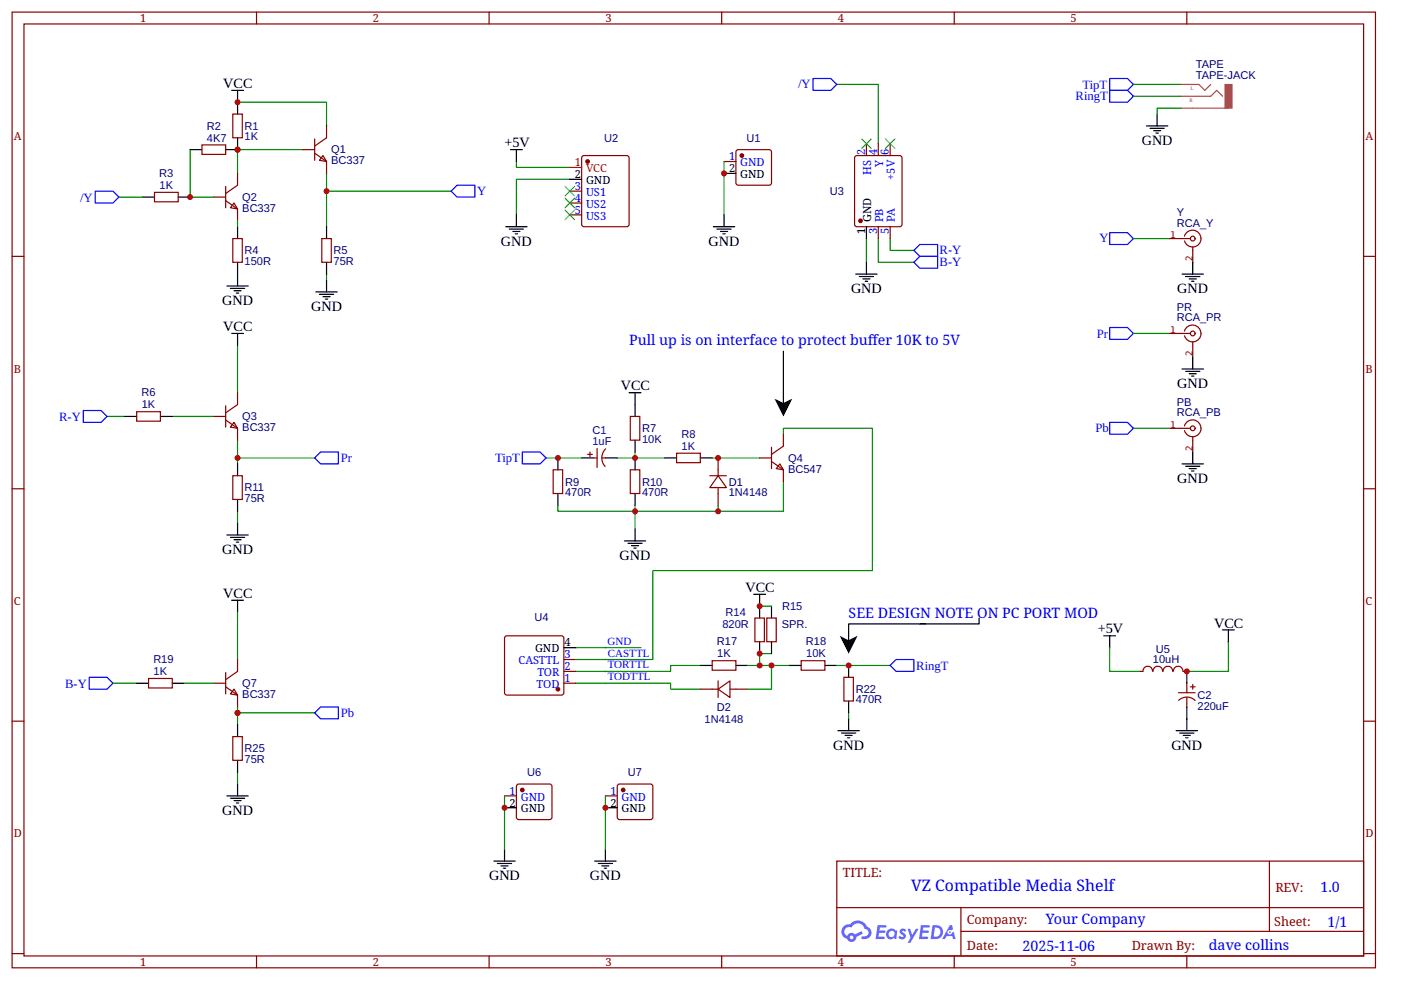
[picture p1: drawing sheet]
<svg xmlns="http://www.w3.org/2000/svg" width="297mm" height="210mm" viewBox="0 0 297 210" stroke-linecap="round" stroke-linejoin="round" font-family="sans-serif">
<g fill="none" stroke="#800" stroke-width=".25">
<path d="M2.6 2.6h289v202.7h-289zM5.1 5.1h284v197.7h-284zM54.4 2.6v2.5M103.7 2.6v2.5M153 2.6v2.5M202.3 2.6v2.5M251.6 2.6v2.5M2.6 54.4h2.5M289.1 54.4h2.5M2.6 103.7h2.5M289.1 103.7h2.5M2.6 153h2.5"/>
<path d="M289.1 153h2.5M177.4 182.7h111.7v20.1h-111.7zM177.4 192.6h111.6M203.7 197.6h85.3M203.7 192.6v10M269.1 182.7v14.9M2.6 202.3h2.5M54.4 202.8v2.5M103.7 202.8v2.5M153 202.8v2.5M202.3 202.8v2.5M251.6 202.8v2.5"/>
<path d="M289.1 202.3h2.5"/>
</g>
<g fill="#58f">
<path d="M190.9 197.2l.5-.2 .4 .1 .3 .3-.2 .4a.33 .33 0 0 0-.3-.3 .33 .33 0 0 0-.3 .1v.1a.85 .85 0 0 1 .7 .6 .85 .85 0 0 1-.3 .9l-.6 .1-.6-.4 .3-.4 .5 .3 .2-.1v-.2a.87 .87 0 0 1-.6-1.3z"/>
<path d="M192.4 197.1h.6l.4 1.3 .8-1.3h.6l-1.8 2.9h-.6l.7-1.1z"/>
<path d="M186.1 196.3h1.6l.2 .1-.1 .4h-1.2l-.1 .6h1l.3 .3-.3 .2h-1.1l-.1 .8 1.2 .1 .1 .2-.1 .2h-1.9z"/>
<path d="M195.2 196.3h1.7l.2 .1-.1 .4h-1.2l-.1 .6h1l.3 .3-.3 .2h-1.1l-.1 .8 1.2 .1 .1 .2-.1 .2h-1.9z"/>
<path d="M201.4 196.3h.5l.2 .9-.4 .2a.49 .49 0 0 0-.8 .2 .49 .49 0 0 0 .4 .7 .49 .49 0 0 0 .6-.5l.3-.1 .4 1.5h-.5l-.2-.6h-1.2l-.4 .6h-.6z"/>
<path d="M197.7 196.3l-.4 2.9h.9a1.5 1.5 0 0 0 1.8-1.5 1.5 1.5 0 0 0-1.8-1.4zM198.2 196.8a1.01 1.01 0 0 1 1.2 1.1 1.01 1.01 0 0 1-1.4 .8z"/>
<path d="M188.3 197.3a1.1 1.1 0 0 0-.3 1.6 1.1 1.1 0 0 0 1.6 .2l.4 .1 .2-1.6-.4-.2a1.01 1.01 0 0 0-1.5-.1zM188.3 198.1a.7 .7 0 0 1 1.4 0 .7 .7 0 0 1-1.4 0z"/>
<path d="M178.9 196.5a1.57 1.57 0 0 0 .7 2.7 1.01 1.01 0 0 0 1.2 .6 1.01 1.01 0 0 0 .8-1l1.4-.7-.3-.5-1.4 .6a1.02 1.02 0 0 0-1.7 .4 .99 .99 0 0 1-.5-1.4 .99 .99 0 0 1 1.4-.4 1.48 1.48 0 0 1 1.6-.9 1.48 1.48 0 0 1 1.3 1.2 .81 .81 0 0 1 .7 1.1 .81 .81 0 0 1-1.2 .4l-.3 .2v.3a1.39 1.39 0 0 0 2-.6 1.39 1.39 0 0 0-.8-1.9 2.17 2.17 0 0 0-3.7-.5l-.7 .1zM180.2 198.9a.38 .38 0 0 1 .7 0 .38 .38 0 0 1-.7 0z"/>
<circle cx="201.4" cy="197.8" r=".19"/>
</g>
<g fill="none" stroke="#080" stroke-width=".25">
<path d="M177.4 17.9h8.8v12.6M240.3 17.9h10.1M40.3 31.7v10.1h5M50.4 21.7h18.8v5M64.2 31.7h-13.8v5.1M69.2 36.8v11.3M109.5 34.3v1.2h11.3M120.8 38h-11.3v7.6M153.5 34.3v11.3M240.3 20.4h10.1M250.4 22.9h-5.1v1.3M25.2 41.8h5"/>
<path d="M50.4 46.8v1.3M69.2 40.6h26.4M69.2 58.2v1.2M183.7 50.6v5.1M186.2 50.6v5.1h7.6M188.7 50.6v2.5h5.1M240.3 50.6h7.6M50.4 73.3v10M240.3 70.7h7.6M22.7 88.4h3.8M36.5 88.4h8.8M50.4 93.4v5"/>
<path d="M50.4 97.2h16.3M115.8 97.2h7.5M134.6 95.9v1.3h-3.7M134.6 97.2h6.3M151 97.2h10.1M166.1 92.1v-1.2h18.9v30.2h-46.6v18.8h-16.3M240.3 90.9h7.6M50.4 108.5v2.5M118.3 107.2v1.3h16.3v-1.3M152.3 107.2v1.3h-17.7v3.8M166.1 102.2v6.3h-13.8M50.4 129.9v10"/>
<path d="M122.1 137.4h13.8M161.1 128.6h2.5M163.6 138.7h-2.5v2.5h-2.6M235.3 137.4v5h6.3M260.4 136.2v6.2h-8.8M23.9 145h5.1M39 145h6.3M50.4 150v3.8M50.4 151.3h16.3M122.1 145h20.1v1.2h6.3M148.5 141.2h-6.3v1.2h-20.1M161.1 141.2h6.2"/>
<path d="M163.6 141.2v5h-5.1M177.4 141.2h11.3M179.9 151.3v1.2M50.4 163.8v2.5M107 168.9v11.3M128.4 168.9v11.3"/>
</g>
<g fill="none" stroke="#00f" stroke-width=".25">
<path d="M172.4 16.7h3.8l1.2 1.2-1.2 1.3h-3.8zM235.3 19.2h3.7l1.3 1.2-1.3 1.3h-3.7zM235.3 16.7h3.7l1.3 1.2-1.3 1.3h-3.7zM20.2 40.6h3.7l1.3 1.2-1.3 1.3h-3.7zM95.6 40.6l1.3-1.3h3.8v2.5h-3.8zM195 51.9h3.8v2.5h-3.8l-1.2-1.3zM195 54.4h3.8v2.5h-3.8l-1.2-1.2zM235.3 49.4h3.7l1.3 1.2-1.3 1.3h-3.7zM235.3 69.5h3.7l1.3 1.2-1.3 1.3h-3.7zM17.7 87.1h3.7l1.3 1.3-1.3 1.2h-3.7zM66.7 97.2l1.3-1.3h3.7v2.5h-3.7zM110.7 95.9h3.8l1.3 1.3-1.3 1.2h-3.8z"/>
<path d="M235.3 89.6h3.7l1.3 1.3-1.3 1.2h-3.7zM18.9 143.7h3.8l1.2 1.3-1.2 1.2h-3.8zM66.7 151.3l1.3-1.3h3.7v2.5h-3.7zM188.7 141.2l1.3-1.3h3.8v2.5h-3.8z"/>
</g>
<g fill="none" stroke="#000" stroke-width=".25">
<path d="M49.1 19.2h2.5M50.4 19.2v5M40.3 31.7h2.5M50.4 29.2v2.5h-2.6M108.2 31.7h2.5M109.5 31.7v2.6M120.8 38h2.5M153.5 36.8h2.5M243.1 26.7h4.5M243.8 27.2h3M244.6 27.7h1.5M245.1 28.2h.5"/>
<path d="M245.3 24.2v2.5M30.2 41.8h2.6M37.8 41.8h2.5M50.4 48.1v2.5M50.4 55.7v5M69.2 48.1v2.5M69.2 55.7v2.5M69.2 59.4v2.5M107.2 48.1h4.5M108 48.6h3M108.7 49.1h1.5M109.2 49.6h.5"/>
<path d="M109.5 45.6v2.5M151.2 48.1h4.6M152 48.6h3M152.8 49.1h1.5M153.3 49.6h.5M153.5 45.6v2.5M181.4 58.2h4.6M182.2 58.7h3M182.9 59.2h1.6M183.4 59.7h.6M183.7 48.1v2.5M183.7 55.7v2.5"/>
<path d="M250.6 58.2h4.5M251.4 58.7h3M252.1 59.2h1.5M252.6 59.7h.5M252.9 55.7v2.5M48.1 60.7h4.5M48.9 61.2h3M49.1 70.7h2.5M49.6 61.7h1.5M50.1 62.2h.5M50.4 70.7v2.6M67 61.9h4.5"/>
<path d="M67.7 62.4h3M68.5 62.9h1.5M69 63.4h.5M166.1 74.5v11.3M250.6 78.3h4.5M251.4 78.8h3M252.1 79.3h1.5M252.6 79.8h.5M252.9 75.8v2.5M26.5 88.4h2.5M34 88.4h2.5M50.4 98.4v2.5"/>
<path d="M118.3 97.2v2.5M123.3 97.2h2.5M128.4 97.2h2.5M133.4 83.3h2.5M134.6 83.3v5.1M134.6 93.4v2.5M134.6 97.2v2.5M140.9 97.2h2.5M148.5 97.2h2.5M250.6 98.4h4.5M251.4 98.9h3M252.1 99.4h1.5"/>
<path d="M252.6 99.9h.5M252.9 95.9v2.5M48.1 113.5h4.5M48.9 114h3M49.6 114.5h1.5M50.1 115h.5M50.4 106v2.5M50.4 111v2.5M118.3 104.7v2.5M132.4 114.8h4.5M133.1 115.3h3.1M133.9 115.8h1.5"/>
<path d="M134.4 116.3h.5M134.6 104.7v2.5M134.6 112.3v2.5M49.1 127.3h2.5M50.4 127.3v2.6M119.5 137.4h2.6M159.8 126.1h2.5M161.1 126.1v5M161.1 136.2v2.5M163.6 128.6v2.5M163.6 136.2v2.5M234 134.9h2.5"/>
<path d="M235.3 134.9v2.5M259.2 133.6h2.5M260.4 133.6v2.6M29 145h2.5M36.5 145h2.5M50.4 153.8v2.5M148.5 141.2h2.5M156 141.2h2.5M167.3 141.2h2.6M174.9 141.2h2.5M177.7 155h4.5M178.4 155.5h3"/>
<path d="M179.2 156h1.5M179.7 156.5h.5M179.9 141.2v2.5M179.9 148.7v2.6M179.9 152.5v2.5M249.4 155h4.5M250.1 155.5h3M250.9 156h1.5M251.4 156.5h.5M251.6 142.4v2.6M251.6 150v5M48.1 168.9h4.5"/>
<path d="M48.9 169.4h3M49.6 169.9h1.5M50.1 170.4h.5M50.4 161.3v2.5M50.4 166.3v2.6M107 171.4h2.5M128.4 171.4h2.5M104.7 182.7h4.5M105.5 183.2h3M106.2 183.7h1.5M106.7 184.2h.5M107 180.2v2.5"/>
<path d="M126.1 182.7h4.5M126.8 183.2h3.1M127.6 183.7h1.5M128.1 184.2h.5M128.4 180.2v2.5"/>
</g>
<g fill="none" stroke="#800" stroke-width=".25">
<path d="M42.8 30.7h5v2.1h-5zM47.8 39.5v4.6M49.4 24.2h2v5h-2zM50.4 36.8v2.5l-2.6 1.8M64.2 31.7h2.5M66.7 32.5l2.5 1.8v2.5M66.7 29.5v4.5M68.5 33l.7 1.3-1.5-.3zM69.2 26.7v2.5l-2.5 1.8M123.6 33.1l9.3-.1 .4 .3 .1 14.3-.3 .4-9.3 .1-.4-.2-.1-14.4zM153.5 34.3h2.5M156.3 31.8l6.8-.1 .4 .3 .1 6.8-.3 .4-6.8 .1-.4-.3-.1-6.7z"/>
<path d="M181.4 33.1l9.3-.1 .5 .3v14.3l-.2 .4-9.3 .1-.4-.2-.1-14.4zM183.7 30.5v2.5M186.2 30.5v2.5M188.7 30.5v2.5M32.8 40.8h5v2h-5zM45.3 41.8h2.5M47.8 42.6l2.6 1.7v2.5M49.4 50.6h2v5.1h-2zM49.6 43.1l.8 1.2-1.5-.2zM68.2 50.6h2v5.1h-2zM120.8 40.6h2.5M120.8 43.1h2.5"/>
<path d="M120.8 45.6h2.5M186.2 48.1v2.5M188.7 48.1v2.5M29 87.3h5v2.1h-5zM45.3 88.4h2.5M47.8 89.1l2.6 1.8v2.5M47.8 86.1v4.5M49.6 89.6l.8 1.3-1.5-.3zM50.4 83.3v2.5l-2.6 1.8M117.3 99.7h2v5h-2zM124.6 96.4h1M125.1 95.9v1"/>
<path d="M125.8 97.2h.8M126.6 95.1v4.1M127.6 97.2h.8M128.4 95.2a2.71 2.71 0 0 0-.1 3.8M133.6 99.7h2v5h-2zM133.6 88.4h2v5h-2zM143.4 96.2h5.1v2h-5.1zM152.3 97.2v3.7M161.1 97.2h2.5M163.6 97.9l2.5 1.8v2.5M163.6 94.9v4.5M165.3 98.4l.8 1.3-1.5-.3z"/>
<path d="M166.1 92.1v2.5l-2.5 1.8M49.4 100.9h2v5.1h-2zM150.5 100.9h3.5M152.3 100.9l1.7 2.6h-3.5zM152.3 103.5v3.7M50.4 139.9v2.5l-2.6 1.8M107 135.1l.5-.2 11.8 .1 .2 .4v11.8l-.5 .3-11.8-.1-.2-.4zM119.5 139.9h2.6M160.1 131.1h2v5.1h-2zM162.6 131.1h2v5.1h-2zM31.5 144h5v2h-5zM45.3 145h2.5"/>
<path d="M47.8 145.7l2.6 1.8v2.5M47.8 142.7v4.5M49.4 156.3h2v5h-2zM49.6 146.2l.8 1.3-1.5-.3zM119.5 145h2.6M119.5 142.4h2.6M148.5 146.2h3.8M151 140.2h5v2h-5zM152.3 146.2l2.5-1.7v3.5zM152.3 144.5v3.5M154.8 146.2h3.7M169.9 140.2h5v2h-5z"/>
<path d="M178.9 143.7h2v5h-2zM244.4 142.4a1 1 0 0 0-1.1-1 1 1 0 0 0-1 1h-.7M244.5 142.4a1 1 0 0 1 1-1 1 1 0 0 1 1 1M246.6 142.4a1 1 0 0 1 1-1 1 1 0 0 1 1 1M248.8 142.4a1 1 0 0 1 1-1 1 1 0 0 1 1 1M249.9 147h3.5M249.9 148.6a2.52 2.52 0 0 1 3.5 0M250.9 142.4h.7M251.6 145v2M251.6 148v2M252.4 145.7h1M252.9 145.2v1"/>
<path d="M107 168.9h2.5M109.7 166.4l6.8-.1 .5 .3v6.8l-.2 .4-6.8 .1-.4-.3-.1-6.8zM128.4 168.9h2.5M131.1 166.4l6.8-.1 .4 .3 .1 6.8-.2 .4-6.8 .1-.5-.3v-6.8z"/>
</g>
<g fill="#800" stroke="#800" stroke-width=".25">
<circle cx="182.4" cy="46.8" r=".38"/>
<circle cx="157.3" cy="33" r=".38"/>
<circle cx="124.6" cy="34.3" r=".38"/>
<circle cx="118.3" cy="146.2" r=".38"/>
<circle cx="110.7" cy="167.6" r=".38"/>
<circle cx="132.1" cy="167.6" r=".38"/>
</g>
<g fill="#000" stroke="#3c3" stroke-width=".25">
<path d="M119.8 39.5l2 2.1zM119.8 41.6l2-2.1z"/>
<path d="M182.7 29.5l2 2zM184.7 29.5l-2 2z"/>
<path d="M187.7 29.5l2 2zM189.7 29.5l-2 2z"/>
<path d="M119.8 42.1l2 2zM121.8 42.1l-2 2z"/>
<path d="M119.8 44.6l2 2zM121.8 44.6l-2 2z"/>
</g>
<path d="M120.8 35.5h2.5" fill="none" stroke="#f00" stroke-width=".25"/>
<g fill="#000">
<path d="M164.2 84.6l1.9 .9 1.9-.9-1.9 3.8zM178 134.9l1.9 .9 1.9-.9-1.9 3.8z"/>
<path d="M128.4 139.7v.5zM128.1 139.9h.5z"/>
<path d="M128.4 137.2v.5zM128.1 137.4h.5z"/>
<path d="M128.4 144.7v.5zM128.1 145h.5z"/>
<path d="M128.4 142.2v.5zM128.1 142.4h.5z"/>
</g>
<g fill="none" stroke="#840000" stroke-width=".25">
<path d="M247.9 50.6h4.5M251.1 50.1a1.78 1.78 0 0 1 2.7-1 1.78 1.78 0 0 1 .1 2.9 1.78 1.78 0 0 1-2.8-.9M252.9 52.4v3.3M247.9 70.7h4.5M251.1 70.2a1.78 1.78 0 0 1 2.7-1 1.78 1.78 0 0 1 .1 2.9 1.78 1.78 0 0 1-2.8-.9M252.9 72.5v3.3M247.9 90.9h4.5M251.1 90.4a1.78 1.78 0 0 1 2.7-1 1.78 1.78 0 0 1 .1 2.9 1.78 1.78 0 0 1-2.8-.9M252.9 92.6v3.3M253.4 90.9a.5 .5 0 0 0-.7-.5 .5 .5 0 0 0-.2 .8 .5 .5 0 0 0 .8-.1l.1-.2"/>
<circle cx="252.9" cy="50.6" r=".5"/>
<circle cx="252.9" cy="70.7" r=".5"/>
</g>
<path d="M250.4 17.9h2.4M252.9 17.9h1.3l1.2 1.3 1.3-1.3M250.4 20.4h2.4M250.4 22.9h2.4M252.9 20.4h3.8l1.3-1.2 1.2 1.2M252.9 22.9h7.6" fill="none" stroke="#a54b4b" stroke-width=".25"/>
<path d="M259.7 17.9h1.5v5h-1.5z" fill="#a54b4b" stroke="#a54b4b" stroke-width=".21"/>
<g fill="#c00">
<circle cx="50.4" cy="151.3" r=".63"/>
<circle cx="69.2" cy="40.6" r=".63"/>
<circle cx="50.4" cy="31.8" r=".63"/>
<circle cx="50.4" cy="97.2" r=".63"/>
<circle cx="163.6" cy="141.2" r=".63"/>
<circle cx="179.9" cy="141.2" r=".63"/>
<circle cx="134.6" cy="97.2" r=".63"/>
<circle cx="134.6" cy="108.5" r=".63"/>
<circle cx="152.3" cy="97.2" r=".63"/>
<circle cx="152.3" cy="108.5" r=".63"/>
<circle cx="118.3" cy="97.2" r=".63"/>
<circle cx="40.3" cy="41.8" r=".63"/>
<circle cx="50.4" cy="21.7" r=".63"/>
<circle cx="251.6" cy="142.4" r=".63"/>
<circle cx="153.5" cy="36.8" r=".63"/>
<circle cx="161.1" cy="141.2" r=".63"/>
<circle cx="161.1" cy="128.6" r=".63"/>
<circle cx="161.1" cy="138.7" r=".63"/>
<circle cx="107" cy="171.4" r=".63"/>
<circle cx="128.4" cy="171.4" r=".63"/>
</g>
<path d="M196.3 132.4h-16.4v3.8M207.6 131.1v1.3h-12.6" fill="none" stroke="#000" stroke-width=".25"/>
<text font-size="3.4" fill="#00f" x="193.2" y="189.1">VZ Compatible Media Shelf</text>
<g font-size="3">
<text x="47.3" y="18.7">VCC</text>
<text x="107" y="31.2">+5V</text>
<text x="242.1" y="30.7">GND</text>
<text x="106.2" y="52.1">GND</text>
<text x="150.2" y="52.1">GND</text>
<text x="47.1" y="64.7">GND</text>
<text x="66" y="66">GND</text>
<text x="180.4" y="62.2">GND</text>
<text x="249.6" y="62.2">GND</text>
<text x="47.3" y="70.2">VCC</text>
<text x="131.6" y="82.8">VCC</text>
<text x="249.6" y="82.3">GND</text>
<text x="249.6" y="102.4">GND</text>
<text x="47.1" y="117.5">GND</text>
<text x="131.4" y="118.8">GND</text>
<text x="158" y="125.6">VCC</text>
<text x="47.3" y="126.8">VCC</text>
<text x="232.8" y="134.4">+5V</text>
<text x="257.4" y="133.1">VCC</text>
<text x="176.7" y="159">GND</text>
<text x="248.4" y="159">GND</text>
<text x="47.1" y="172.9">GND</text>
<text x="103.7" y="186.7">GND</text>
<text x="125.1" y="186.7">GND</text>
</g>
<g font-size="3" fill="#00f">
<text x="133.4" y="73.3">Pull up is on interface to protect bufer 10K to 5V</text>
<text x="184" y="73.3">f</text>
<text x="179.9" y="131.1">SEE DESIGN NOTE ON PC PORT MOD</text>
<text x="280" y="189.3">1.0</text>
<text x="221.8" y="196.1">Your Company</text>
<text x="281.5" y="196.7">1/1</text>
<text x="216.8" y="201.7">2025-11-06</text>
<text x="256.3" y="201.6">dave collins</text>
</g>
<g font-size="2.7" fill="#00f">
<text x="169.2" y="18.7">/Y</text>
<text x="228" y="21.3">RingT</text>
<text x="229.5" y="18.8">TipT</text>
<text x="101.2" y="41.4">Y</text>
<text x="17" y="42.8">/Y</text>
<text x="199.2" y="54">R-Y</text>
<text x="233.1" y="51.4">Y</text>
<text x="199.2" y="56.5">B-Y</text>
<text x="232.5" y="71.7">Pr</text>
<text x="12.5" y="89.3">R-Y</text>
<text x="232.3" y="91.7">Pb</text>
<text x="72.3" y="98">Pr</text>
<text x="105" y="98.1">TipT</text>
<text x="194.3" y="142.1">RingT</text>
<text x="13.8" y="145.9">B-Y</text>
<text x="72.3" y="152.1">Pb</text>
</g>
<g font-size="2.7" fill="#800">
<text x="178.7" y="186">TITLE:</text>
<text x="270.4" y="189.3">REV:</text>
<text x="205" y="196.1">Company:</text>
<text x="270.1" y="196.5">Sheet:</text>
<text x="205" y="201.6">Date:</text>
<text x="240" y="201.6">Drawn By:</text>
</g>
<g font-size="2.3" fill="#800">
<text x="29.7" y="4.7">1</text>
<text x="79" y="4.7">2</text>
<text x="128.4" y="4.7">3</text>
<text x="177.7" y="4.7">4</text>
<text x="227" y="4.7">5</text>
<text x="2.9" y="29.7">A</text>
<text x="289.5" y="29.7">A</text>
<text x="2.9" y="79">B</text>
<text x="289.5" y="79">B</text>
<text x="2.9" y="128.4">C</text>
<text x="289.5" y="128.4">C</text>
<text x="2.9" y="177.7">D</text>
<text x="289.5" y="177.7">D</text>
<text x="29.7" y="205">1</text>
<text x="79" y="205">2</text>
<text x="128.4" y="205">3</text>
<text x="177.7" y="205">4</text>
<text x="227" y="205">5</text>
</g>
<g font-size="2.3" fill="#000080">
<text x="253.5" y="16.7">TAPE-JACK</text>
<text x="253.5" y="14.4">TAPE</text>
<text x="43.8" y="27.5">R2</text>
<text x="51.9" y="29.8">1K</text>
<text x="51.9" y="27.5">R1</text>
<text x="43.9" y="30">4K7</text>
<text x="70.2" y="34.8">BC337</text>
<text x="70.2" y="32.6">Q1</text>
<text x="128.1" y="30">U2</text>
<text x="158.3" y="30.1">U1</text>
<text x="33.8" y="37.6">R3</text>
<text x="33.8" y="40.1">1K</text>
<text x="175.9" y="41.4">U3</text>
<text x="51.4" y="44.9">BC337</text>
<text x="51.4" y="42.6">Q2</text>
<text x="249.5" y="45.8">Y</text>
<text x="51.9" y="54">R4</text>
<text x="70.7" y="54">R5</text>
<text x="249.5" y="48.1">RCA_Y</text>
<text x="51.9" y="56.2">150R</text>
<text x="70.7" y="56.2">75R</text>
<text x="249.5" y="65.9">PR</text>
<text x="249.5" y="68.2">RCA_PR</text>
<text x="30" y="84.1">R6</text>
<text x="30" y="86.6">1K</text>
<text x="51.4" y="89.2">Q3</text>
<text x="249.5" y="88.3">RCA_PB</text>
<text x="249.5" y="86.1">PB</text>
<text x="51.4" y="91.4">BC337</text>
<text x="125.6" y="94.4">1uF</text>
<text x="125.6" y="92.2">C1</text>
<text x="136.2" y="93.9">10K</text>
<text x="136.2" y="91.7">R7</text>
<text x="144.5" y="92.9">R8</text>
<text x="144.5" y="95.4">1K</text>
<text x="167.1" y="100.3">BC547</text>
<text x="167.1" y="98">Q4</text>
<text x="51.9" y="106.5">75R</text>
<text x="51.9" y="104.3">R11</text>
<text x="119.8" y="105.3">470R</text>
<text x="119.8" y="103">R9</text>
<text x="136.2" y="105.3">470R</text>
<text x="136.2" y="103">R10</text>
<text x="154.5" y="105.3">1N4148</text>
<text x="154.5" y="103">D1</text>
<text x="113.3" y="131.8">U4</text>
<text x="153.8" y="130.7">R14</text>
<text x="165.8" y="129.4">R15</text>
<text x="152" y="137">R17</text>
<text x="153.2" y="133.2">820R</text>
<text x="165.8" y="133.2">SPR.</text>
<text x="170.9" y="137">R18</text>
<text x="32.5" y="140.7">R19</text>
<text x="32.6" y="143.2">1K</text>
<text x="152.1" y="139.5">1K</text>
<text x="170.9" y="139.5">10K</text>
<text x="244.4" y="140.8">10uH</text>
<text x="245.1" y="138.5">U5</text>
<text x="51.4" y="148">BC337</text>
<text x="51.4" y="145.8">Q7</text>
<text x="181.4" y="149.2">470R</text>
<text x="181.4" y="147">R22</text>
<text x="253.9" y="148.3">C2</text>
<text x="149.4" y="153.3">1N4148</text>
<text x="152" y="150.8">D2</text>
<text x="253.9" y="150.5">220uF</text>
<text x="51.9" y="161.9">75R</text>
<text x="51.9" y="159.6">R25</text>
<text x="111.8" y="164.7">U6</text>
<text x="133.1" y="164.7">U7</text>
</g>
<g font-size="2.3" fill="#f00">
<text x="121.9" y="35.3">1</text>
<text x="124.3" y="36.5">VCC</text>
</g>
<g font-size="2.3" fill="#00f">
<text x="154.6" y="34">1</text>
<text x="157" y="35.3">GND</text>
<text x="183.4" y="32.9" transform="rotate(-90 183.4 32.9)">2</text>
<text x="186" y="32.9" transform="rotate(-90 186 32.9)">4</text>
<text x="187.2" y="35.4" transform="rotate(-90 187.2 35.4)">Y</text>
<text x="188.5" y="32.9" transform="rotate(-90 188.5 32.9)">6</text>
<text x="121.9" y="40.3">3</text>
<text x="124.3" y="41.6">US1</text>
<text x="184.7" y="37.1" transform="rotate(-90 184.7 37.1)">HS</text>
<text x="189.7" y="38.1" transform="rotate(-90 189.7 38.1)">+5V</text>
<text x="121.9" y="42.8">4</text>
<text x="121.9" y="45.3">5</text>
<text x="124.3" y="44.1">US2</text>
<text x="124.3" y="46.6">US3</text>
<text x="187.2" y="47.2" transform="rotate(-90 187.2 47.2)">PB</text>
<text x="189.7" y="47.2" transform="rotate(-90 189.7 47.2)">PA</text>
<text x="186" y="49.5" transform="rotate(-90 186 49.5)">3</text>
<text x="188.5" y="49.5" transform="rotate(-90 188.5 49.5)">5</text>
<text x="128.8" y="136.8">GND</text>
<text x="110" y="140.9">CASTTL</text>
<text x="113.9" y="143.5">TOR</text>
<text x="119.7" y="142.2">2</text>
<text x="119.7" y="139.7">3</text>
<text x="128.9" y="139.3">CASTTL</text>
<text x="128.9" y="141.8">TORTTL</text>
<text x="113.8" y="146">TOD</text>
<text x="119.7" y="144.7">1</text>
<text x="128.9" y="144.3">TODTTL</text>
<text x="108" y="168.6">1</text>
<text x="110.4" y="169.9">GND</text>
<text x="129.4" y="168.6">1</text>
<text x="131.8" y="169.9">GND</text>
</g>
<g font-size="2.3">
<text x="121.9" y="37.8">2</text>
<text x="124.3" y="39">GND</text>
<text x="154.6" y="36.5">2</text>
<text x="157" y="37.8">GND</text>
<text x="184.7" y="47.2" transform="rotate(-90 184.7 47.2)">GND</text>
<text x="183.4" y="49.5" transform="rotate(-90 183.4 49.5)">1</text>
<text x="119.7" y="137.2">4</text>
<text x="113.4" y="138.4">GND</text>
<text x="108" y="171.1">2</text>
<text x="110.4" y="172.4">GND</text>
<text x="129.4" y="171.1">2</text>
<text x="131.8" y="172.4">GND</text>
</g>
<g font-size="1.9" fill="#840000">
<text x="248.1" y="50.6">1</text>
<text x="252.9" y="55.4" transform="rotate(-90 252.9 55.4)">2</text>
<text x="248.1" y="70.7">1</text>
<text x="252.9" y="75.5" transform="rotate(-90 252.9 75.5)">2</text>
<text x="248.1" y="90.8">1</text>
<text x="252.9" y="95.7" transform="rotate(-90 252.9 95.7)">2</text>
</g>
<g font-size="1" fill="#a54b4b">
<text x="252.2" y="21.6">R</text>
<text x="252.4" y="19.1">L</text>
</g>
</svg>
